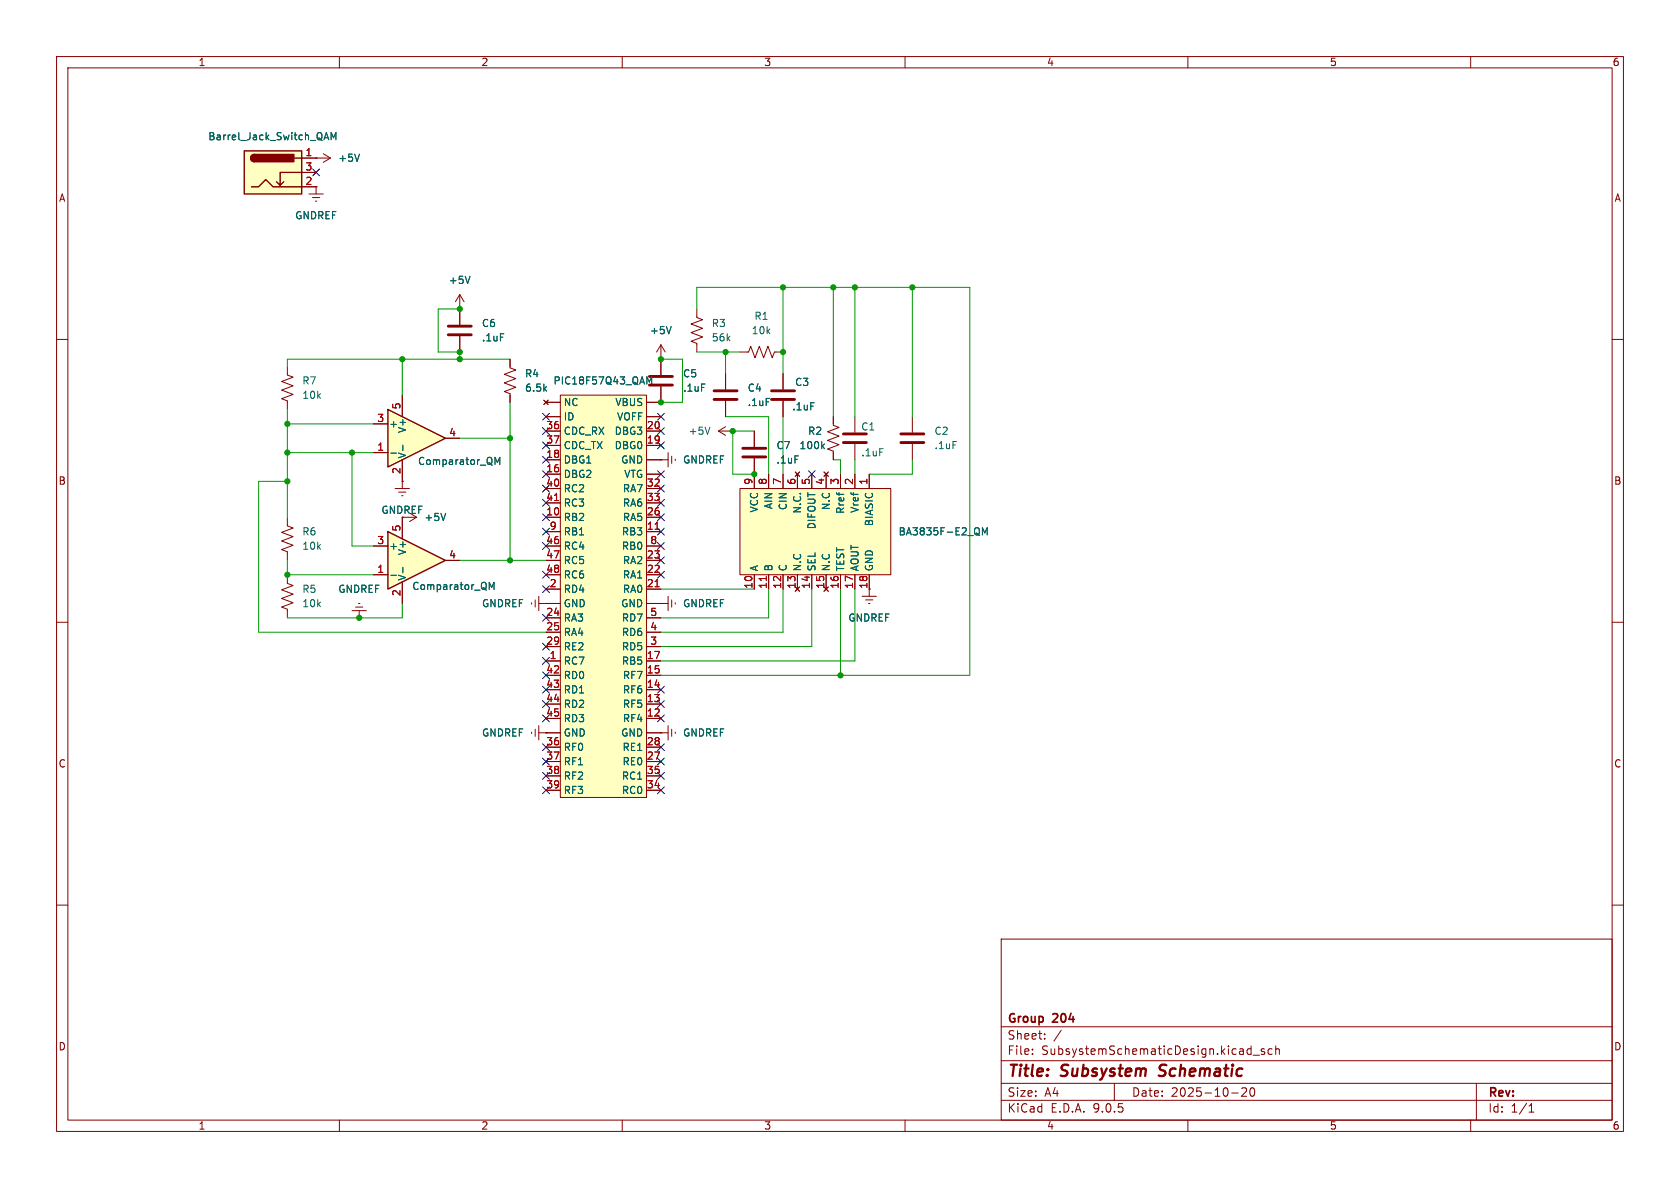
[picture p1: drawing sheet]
<svg xmlns="http://www.w3.org/2000/svg" width="297mm" height="210mm" viewBox="0 0 297 210" stroke-linecap="round" stroke-linejoin="round" font-family="sans-serif">
<g fill="none" stroke="#840000" stroke-width=".18">
<path d="M10 10h277v190h-277zM12 12h273v186h-273zM60 10v2M110 10v2M160 10v2M210 10v2M260 10v2M55.9 27.9h.1M55.9 27.9h2.5M57.1 27.2l1.3 .7M58.4 27.9l-1.3 .8M81.3 54.6h.1"/>
<path d="M81.3 52.1l-.8 1.2M81.3 52.1l.7 1.2M81.3 52.1v2.5M10 60h2M90.2 63.5v1.5l1 .4-2 .8 2 .7-2 .8 2 .8-2 .7 1 .4v1.5M285 60h2M10 110h2M285 110h2M10 160h2M177 166h108v32h-108zM285 160h2M60 198v2"/>
<path d="M110 198v2M160 198v2M177 194.5h108M177 191.5h108M177 187.5h108M177 181.5h108M182.5 186.3v.1M182.5 185.5v.1M184.7 183.6v.1M184.7 182.8v.1M187.6 182.1l-1.3 2M197 191.5v3"/>
<path d="M210 198v2M217.7 193.2h1.2M219.5 192.4l.6-.1 .2 .1 .1 .3-.9 1.1h.9M221 185.4l.2 .1M221.1 192.4l.2-.1a.81 .81 0 0 1 .6 .6 .81 .81 0 0 1-.3 .8l-.1 .1a.81 .81 0 0 1-.4-1.4zM221.2 184.9v1.5M221.2 186.3l-.2 .1M221.5 186.5h1.2M223.5 185.5l-.3-.1-.2 .2v.2l.5 .2v.3h-.5M224.9 185.5l-.4-.1-.3 .3v.4l.1 .2h.6M225.5 185.5l.2-.1 .4 .1 .1 .9M225.5 184.9v1.5"/>
<path d="M260 198v2M261 191.5v6.5M270.3 196.6h.9M270.3 195.5l.4-.4v1.5"/>
</g>
<path d="M204.8 190.1l.3 .1M205.1 188.4l-.1 .2 .1 .4" fill="none" stroke="#840000" stroke-width=".4"/>
<path d="M63.6 27.2l-.5 1.3M83.1 48.8l-.4 1.3" fill="none" stroke="#006464" stroke-width=".18"/>
<path d="M43.2 26.7h10.1v7.6h-10.1z" fill="#ffffc2"/>
<path d="M43.2 26.7h10.1v7.6h-10.1zM44.4 33h1.3l1.3-1.2 1.3 1.2h5M45 27.3a.64 .64 0 0 0-.7 .6 .64 .64 0 0 0 .7 .7M50.2 32.1l-.7 .7M52.1 27.9h1.2M53.3 30.5h-3.8v2.3l-.6-.7" fill="none" stroke="#840000" stroke-width=".25"/>
<g fill="#840000" stroke="#840000" stroke-width=".25">
<path d="M44.5 27.5l.5-.2v1.3a.63 .63 0 0 1-.6-.4 .63 .63 0 0 1 .1-.7z"/>
<path d="M45 27.3h6.9v1.3h-6.9z"/>
</g>
<path d="M53.3 27.9h2.6M53.3 30.5h2.6M53.3 33h2.6M54.6 34.3h2.5M55.2 34.9h1.3M55.8 35.6h.2M55.9 33h.1M55.9 33v1.3" fill="none" stroke="#840000" stroke-width=".18"/>
<path d="M57.4 24.3h.6M57.7 23.4l.4 1.3M58.5 24.7v-1.3l.5 .9 .4-.9v1.3" fill="none" stroke="#006464" stroke-width=".18"/>
<path d="M99.1 69.9h15.2v71.1h-15.2z" fill="#ffffc2"/>
<g fill="none" stroke="#840000" stroke-width=".18">
<path d="M96.1 70.7l.8 .8M96.5 71.1h2.6M96.5 73.7h2.6M96.5 76.2h2.6M96.5 78.7h2.6M96.9 70.7l-.8 .8M99.1 69.9h15.2v71.1h-15.2zM114.3 71.1h2.5M114.3 73.7h2.5M114.3 76.2h2.5M114.3 78.7h2.5M128.3 66v2.8"/>
<path d="M128.3 70.9v2.8M130.8 62.2h1.5l.4-1 .8 2 .7-2 .8 2 .8-2 .7 2 .4-1h1.5M133.3 76.2v2.8M138.4 66v2.8M138.4 70.9v2.8M147.3 73.7v1.5l1 .4-2 .7 2 .8-2 .8 2 .7-2 .8 1 .4v1.5M151.1 73.7v2.8M151.1 78.5v2.8M161.3 73.7v2.8M161.3 78.5v2.8M96.5 81.3h2.6M96.5 83.8h2.6"/>
<path d="M96.5 86.4h2.6M96.5 88.9h2.6M96.5 91.4h2.6M96.5 94h2.6M96.5 96.5h2.6M96.5 99.1h2.6M114.3 81.3h2.5M114.3 83.8h2.5M114.3 86.4h2.5M114.3 88.9h2.5M114.3 91.4h2.5M114.3 94h2.5"/>
<path d="M114.3 96.5h2.5M114.3 99.1h2.5M133.3 81v2.8M96.5 101.6h2.6M96.5 104.1h2.6M96.5 106.7h2.6M96.5 109.2h2.6M96.5 111.8h2.6M96.5 114.3h2.6M96.5 116.8h2.6M96.5 119.4h2.6M114.3 101.6h2.5"/>
<path d="M114.3 104.1h2.5M114.3 106.7h2.5M114.3 109.2h2.5M114.3 111.8h2.5M114.3 114.3h2.5M114.3 116.8h2.5M114.3 119.4h2.5M152.4 105.4h2.5M153 106h1.3M153.5 106.7h.3M153.7 104.1v1.3M94 129.4v.3"/>
<path d="M94.6 128.9v1.3M95.2 129.5h3.9M95.2 128.3v2.5M96.5 129.5h.1M96.5 121.9h2.6M96.5 124.5h2.6M96.5 127h2.6M96.5 132.1h2.6M96.5 134.6h2.6M96.5 137.2h2.6M96.5 139.7h2.6M114.3 121.9h2.5"/>
<path d="M114.3 124.5h2.5M114.3 127h2.5M114.3 129.5h2.5M114.3 132.1h2.5M114.3 134.6h2.5M114.3 137.2h2.5M114.3 139.7h2.5"/>
</g>
<path d="M98 88.5h.8M115.8 93.6h.7M115.8 103.7h.7" fill="none" stroke="#a90000" stroke-width=".18"/>
<path d="M114.4 66.6l.4 .9 .4-.9v1.3M145.4 78.8l.3 .5M145.7 78.5l-.4 .5" fill="none" stroke="#006464" stroke-width=".18"/>
<path d="M126.2 69.1h4.1M126.2 70.6h4.1M131.3 79.2h4.1M136.4 69.1h4.1M136.4 70.6h4.1M149.1 76.7h4.1M149.1 78.2h4.1M159.3 76.7h4M159.3 78.2h4M131.3 80.8h4.1" fill="none" stroke="#840000" stroke-width=".51"/>
<path d="M130.8 86.4h26.7v15.2h-26.7z" fill="#ffffc2"/>
<g fill="none" stroke="#840000" stroke-width=".18">
<path d="M81.3 54.6v2.8M81.3 59.4v2.8M123.2 54.6v1.5l1 .4-2 .8 2 .7-2 .8 2 .8-2 .7 1 .4v1.5M116.8 63.5h.1M116.8 61v5.3M116.8 68.3v2.8M116.8 61l-.7 1.2M116.8 61l.8 1.2M127 76.2l1.3 .8M127 76.2h2.5M128.3 75.4l-1.3 .8M129.5 76.2h.1"/>
<path d="M73.7 91.4l-1.3 .8M116.8 81.3h.1M116.8 81.3h1.3M118.1 80v2.6M118.7 80.6v1.3M119.4 81.2v.2M130.8 86.4h26.7v15.2h-26.7zM133.3 83.8v2.6M135.9 83.8v2.6M138.4 83.8v2.6M140.6 83.4l.8 .8M141 83.8v2.6"/>
<path d="M141.4 83.4l-.8 .8M143.5 83.8v2.6M145.7 83.4l.7 .8M146 83.8v2.6M146.4 83.4l-.7 .8M148.6 83.8v2.6M151.1 83.8v2.6M153.7 83.8v2.6M62.2 108h2.6M62.9 107.3h1.2M63.4 106.7h.2M63.5 109.2h.1"/>
<path d="M63.5 108v1.2M116.8 106.7h.1M116.8 106.7h1.3M118.1 105.4v2.6M118.7 106v1.3M119.4 106.6v.2M133.3 101.6v2.5M135.9 101.6v2.5M138.4 101.6v2.5M141 101.6v2.5M143.5 101.6v2.5M146 101.6v2.5"/>
<path d="M148.6 101.6v2.5M151.1 101.6v2.5M153.7 101.6v2.5M116.8 129.5h.1M116.8 129.5h1.3M118.1 128.3v2.5M118.7 128.9v1.3M119.4 129.4v.3"/>
</g>
<path d="M135.5 101.9v.7" fill="none" stroke="#a90000" stroke-width=".18"/>
<path d="M118.7 57.7l-.5 1.3M125.5 75.5l-.4 1.3M78.8 90.7l-.4 1.3M173.7 94.6v-1.3l.4 .9 .4-.9v1.3" fill="none" stroke="#006464" stroke-width=".18"/>
<path d="M79.2 57.7h4.1M79.2 59.2h4.1M114.8 66.5h4.1M114.8 68.1h4.1" fill="none" stroke="#840000" stroke-width=".51"/>
<path d="M68.6 94l10.1 5.1-10.1 5z" fill="#ffffc2"/>
<path d="M68.6 94l10.1 5.1-10.1 5z" fill="none" stroke="#840000" stroke-width=".25"/>
<g fill="none" stroke="#840000" stroke-width=".18">
<path d="M50.8 64.8v1.5l1 .4-2 .7 2 .8-2 .8 2 .7-2 .8 1 .4v1.5M50.8 91.4v1.6l1 .3-2 .8 2 .8-2 .7 2 .8-2 .8 1 .3v1.6M66 96.5h2.6M69.8 86.4h2.6M70.5 87h1.3M71 87.6h.2M71.1 85.1h.1M71.1 85.1v1.3M71.1 91.4v3.9M78.7 99.1h2.6M50.8 101.6v1.5l1 .4-2 .8 2 .7-2 .8 2 .8-2 .7 1 .4v1.5M66 101.6h2.6"/>
<path d="M71.1 102.9v3.8M94 106.6v.2M94.6 106v1.3M95.2 106.7h1.3M95.2 105.4v2.6M96.5 106.7h.1"/>
</g>
<path d="M69.1 101.7h1M71.2 100.3v1M86.5 104.2v-1.3l.4 .9 .4-.9v1.3" fill="none" stroke="#006464" stroke-width=".18"/>
<path d="M68.6 72.4l10.1 5.1-10.1 5.1z" fill="#ffffc2"/>
<path d="M68.6 72.4l10.1 5.1-10.1 5.1z" fill="none" stroke="#840000" stroke-width=".25"/>
<g fill="none" stroke="#840000" stroke-width=".18">
<path d="M53.3 27.9h2.6M53.3 30.5h2.6M53.3 33h2.6M55.9 33h.1M55.9 27.9h.1M81.3 54.6h.1M81.3 54.6v2.8M81.3 59.4v2.8M66 74.9h2.6M71.1 69.9v3.8M78.7 77.5h2.6M90.2 63.5v1.3"/>
<path d="M90.2 69.9v1.2M96.1 70.7l.8 .8M96.5 71.1h2.6M96.5 73.7h2.6M96.5 76.2h2.6M96.5 78.7h2.6M96.9 70.7l-.8 .8M114.3 73.7h2.5M114.3 76.2h2.5M114.3 78.7h2.5M116.8 63.5h.1M116.8 63.5v2.8"/>
<path d="M116.8 68.3v2.8h-2.5M128.3 66v2.8M128.3 70.9v2.8M133.3 76.2v2.8M138.4 66v2.8M138.4 70.9v2.8M147.3 73.7v1.2M66 80h2.6M66 96.5h2.6M71.1 85.1h.1M71.1 81.3v3.8M71.1 91.4v3.9"/>
<path d="M78.7 99.1h2.6M96.5 96.5h2.6M96.5 99.1h2.6M96.5 81.3h2.6M96.5 83.8h2.6M96.5 86.4h2.6M96.5 88.9h2.6M96.5 91.4h2.6M96.5 94h2.6M114.3 96.5h2.5M114.3 99.1h2.5M114.3 81.3h2.5"/>
<path d="M114.3 83.8h2.5M114.3 86.4h2.5M114.3 88.9h2.5M114.3 91.4h2.5M114.3 94h2.5M116.8 81.3h.1M133.3 81v5.4M135.9 83.8v2.6M138.4 83.8v2.6M140.6 83.4l.8 .8M141 83.8v2.6M141.4 83.4l-.8 .8"/>
<path d="M143.5 83.8v2.6M145.7 83.4l.7 .8M146 83.8v2.6M146.4 83.4l-.7 .8M147.3 80v1.3M148.6 83.8v2.6M151.1 83.8v2.6M153.7 83.8v2.6M63.5 109.2h.1M66 101.6h2.6M71.1 102.9v3.8M96.5 106.7h.1"/>
<path d="M96.5 101.6h2.6M96.5 104.1h2.6M96.5 106.7h2.6M96.5 109.2h2.6M96.5 111.8h2.6M96.5 114.3h2.6M96.5 116.8h2.6M96.5 119.4h2.6M114.3 101.6h2.5M114.3 104.1h2.5M114.3 106.7h2.5M114.3 109.2h2.5"/>
<path d="M114.3 111.8h2.5M114.3 114.3h2.5M114.3 116.8h2.5M114.3 119.4h2.5M116.8 106.7h.1M133.3 101.6v2.5M135.9 101.6v2.5M138.4 101.6v2.5M141 101.6v2.5M143.5 101.6v2.5M146 101.6v2.5M148.6 101.6v2.5"/>
<path d="M151.1 101.6v2.5M153.7 101.6v2.5M96.5 129.5h.1M96.5 121.9h2.6M96.5 124.5h2.6M96.5 127h2.6M96.5 129.5h2.6M96.5 132.1h2.6M96.5 134.6h2.6M96.5 137.2h2.6M96.5 139.7h2.6M114.3 121.9h2.5"/>
<path d="M114.3 124.5h2.5M114.3 127h2.5M114.3 129.5h2.5M114.3 132.1h2.5M114.3 134.6h2.5M114.3 137.2h2.5M114.3 139.7h2.5M116.8 129.5h.1"/>
</g>
<g fill="none" stroke="#006464" stroke-width=".18">
<path d="M57.4 24.3h.6M57.7 23.4l.4 1.3M58.5 24.7v-1.3l.5 .9 .4-.9v1.3M63.6 27.2l-.5 1.3M83.1 48.8l-.4 1.3M118.7 57.7l-.5 1.3M71.2 78.7v1M114.4 66.6l.4 .9 .4-.9v1.3M145.4 78.8l.3 .5M145.7 78.5l-.4 .5M69.1 80.1h1M78.8 90.7l-.4 1.3"/>
<path d="M87.5 82.1v-1.3l.4 1 .5-1v1.3M173.7 94.6v-1.3l.4 .9 .4-.9v1.3M69.1 101.7h1M71.2 100.3v1M86.5 104.2v-1.3l.4 .9 .4-.9v1.3"/>
</g>
<g fill="none" stroke="#009600" stroke-width=".18">
<path d="M81.3 54.6h-3.8v7.6h3.8v1.3M123.2 54.6v-3.8h48.2v68.6h-54.6M138.4 50.8v15.2M147.3 50.8v22.9M151.1 50.8v22.9M161.3 50.8v22.9M50.8 72.4v19M50.8 74.9h15.2M71.1 63.5v6.4M81.3 77.5h8.9M90.2 63.5h-39.4v1.3M90.2 71.1v28"/>
<path d="M116.8 63.5h3.8v7.6h-3.8M123.2 62.2h7.6M128.3 73.7h7.6v10.1M128.3 62.2v3.8M133.3 76.2h-3.8v7.6h3.8M138.4 73.7v10.1M50.8 80h15.2M50.8 99.1v2.5h15.2M50.8 85.1h-5.1v26.7h50.8M62.2 80v16.5h3.8M81.3 99.1h15.2M147.3 81.3h1.3v2.5"/>
<path d="M151.1 81.3v2.5M161.3 81.3v2.5h-7.6M71.1 106.7v2.5h-20.3M116.8 104.1h16.5M135.9 104.1v5.1h-19.1M138.4 104.1v7.7h-21.6M143.5 104.1v10.2h-26.7M148.6 104.1v15.3M151.1 104.1v12.7h-34.3"/>
</g>
<g fill="none" stroke="#000084" stroke-width=".18">
<path d="M55.3 29.9l1.2 1.2M56.5 29.9l-1.2 1.2M95.9 73.1l1.2 1.2M95.9 75.6l1.2 1.2M95.9 78.1l1.2 1.2M97.1 73.1l-1.2 1.2M97.1 75.6l-1.2 1.2M97.1 78.1l-1.2 1.2M116.2 73.1l1.2 1.2M116.2 75.6l1.2 1.2M116.2 78.1l1.2 1.2M117.4 73.1l-1.2 1.2"/>
<path d="M117.4 75.6l-1.2 1.2M117.4 78.1l-1.2 1.2M95.9 95.9l1.2 1.2M95.9 93.4l1.2 1.2M95.9 88.3l1.2 1.2M95.9 90.8l1.2 1.2M95.9 80.7l1.2 1.2M95.9 85.8l1.2 1.2M95.9 83.2l1.2 1.2M97.1 95.9l-1.2 1.2M97.1 93.4l-1.2 1.2M97.1 88.3l-1.2 1.2"/>
<path d="M97.1 90.8l-1.2 1.2M97.1 80.7l-1.2 1.2M97.1 85.8l-1.2 1.2M97.1 83.2l-1.2 1.2M116.2 93.4l1.2 1.2M116.2 90.8l1.2 1.2M116.2 88.3l1.2 1.2M116.2 85.8l1.2 1.2M116.2 83.2l1.2 1.2M116.2 95.9l1.2 1.2M116.2 98.5l1.2 1.2M117.4 98.5l-1.2 1.2"/>
<path d="M117.4 93.4l-1.2 1.2M117.4 90.8l-1.2 1.2M117.4 83.2l-1.2 1.2M117.4 88.3l-1.2 1.2M117.4 85.8l-1.2 1.2M117.4 95.9l-1.2 1.2M142.9 83.2l1.2 1.2M144.1 83.2l-1.2 1.2M95.9 118.8l1.2 1.2M95.9 103.5l1.2 1.2M95.9 101l1.2 1.2M95.9 108.6l1.2 1.2"/>
<path d="M95.9 113.7l1.2 1.2M95.9 116.2l1.2 1.2M97.1 118.8l-1.2 1.2M97.1 113.7l-1.2 1.2M97.1 103.5l-1.2 1.2M97.1 108.6l-1.2 1.2M97.1 101l-1.2 1.2M97.1 116.2l-1.2 1.2M116.2 101l1.2 1.2M117.4 101l-1.2 1.2M95.9 134l1.2 1.2M95.9 139.1l1.2 1.2"/>
<path d="M95.9 136.6l1.2 1.2M95.9 131.5l1.2 1.2M95.9 123.9l1.2 1.2M95.9 126.4l1.2 1.2M95.9 121.3l1.2 1.2M97.1 134l-1.2 1.2M97.1 139.1l-1.2 1.2M97.1 136.6l-1.2 1.2M97.1 131.5l-1.2 1.2M97.1 123.9l-1.2 1.2M97.1 126.4l-1.2 1.2M97.1 121.3l-1.2 1.2"/>
<path d="M116.2 139.1l1.2 1.2M116.2 126.4l1.2 1.2M116.2 123.9l1.2 1.2M116.2 136.6l1.2 1.2M116.2 121.3l1.2 1.2M116.2 131.5l1.2 1.2M116.2 134l1.2 1.2M117.4 126.4l-1.2 1.2M117.4 123.9l-1.2 1.2M117.4 139.1l-1.2 1.2M117.4 136.6l-1.2 1.2M117.4 121.3l-1.2 1.2"/>
<path d="M117.4 131.5l-1.2 1.2M117.4 134l-1.2 1.2"/>
</g>
<path d="M98 88.5h.8M115.8 93.6h.7M115.8 103.7h.7M135.5 101.9v.7" fill="none" stroke="#a90000" stroke-width=".18"/>
<g fill="#009600" stroke="#009600" stroke-width=".18">
<circle cx="148.6" cy="119.4" r=".46"/>
<circle cx="116.8" cy="63.5" r=".46"/>
<circle cx="50.8" cy="85.1" r=".46"/>
<circle cx="50.8" cy="74.9" r=".46"/>
<circle cx="90.2" cy="77.5" r=".46"/>
<circle cx="62.2" cy="80" r=".46"/>
<circle cx="63.5" cy="109.2" r=".46"/>
<circle cx="50.8" cy="101.6" r=".46"/>
<circle cx="128.3" cy="62.2" r=".46"/>
<circle cx="138.4" cy="62.2" r=".46"/>
<circle cx="138.4" cy="50.8" r=".46"/>
<circle cx="147.3" cy="50.8" r=".46"/>
<circle cx="161.3" cy="50.8" r=".46"/>
<circle cx="151.1" cy="50.8" r=".46"/>
<circle cx="133.3" cy="83.8" r=".46"/>
<circle cx="129.5" cy="76.2" r=".46"/>
<circle cx="116.8" cy="71.1" r=".46"/>
<circle cx="90.2" cy="99.1" r=".46"/>
<circle cx="50.8" cy="80" r=".46"/>
<circle cx="71.1" cy="63.5" r=".46"/>
<circle cx="81.3" cy="63.5" r=".46"/>
<circle cx="81.3" cy="62.2" r=".46"/>
<circle cx="81.3" cy="54.6" r=".46"/>
</g>
<g font-size="2.8" fill="#840000">
<text x="178" y="190.9">Title:</text>
<text x="187.7" y="190.9">Subsystem</text>
<text x="205.8" y="190.9">Schematic</text>
</g>
<g font-size="2.1" fill="#840000">
<text x="178" y="184">Sheet:</text>
<text x="178" y="181.2">Group</text>
<text x="186.2" y="181.2">204</text>
<text x="178" y="186.7">File:</text>
<text x="184.1" y="186.7">SubsystemSchematicDesign.kicad_sch</text>
<text x="178" y="196.9">KiCad</text>
<text x="178" y="194.1">Size:</text>
<text x="184.7" y="194.1">A4</text>
<text x="185.7" y="196.9">E.D.A.</text>
<text x="193.3" y="196.9">9.0.5</text>
<text x="200" y="194.1">Date:</text>
<text x="207" y="194.1">2025-10-20</text>
<text x="263" y="194.3">Rev:</text>
<text x="263" y="196.9">Id:</text>
<text x="267.1" y="196.9">1/1</text>
</g>
<g font-size="1.8" fill="#840000">
<text x="35" y="11.9">1</text>
<text x="85" y="11.9">2</text>
<text x="135" y="11.9">3</text>
<text x="185" y="11.9">4</text>
<text x="235" y="11.9">5</text>
<text x="285" y="11.9">6</text>
<text x="10.3" y="35.9">A</text>
<text x="285.3" y="35.9">A</text>
<text x="10.3" y="85.9">B</text>
<text x="285.3" y="85.9">B</text>
<text x="67.3" y="91">GNDREF</text>
<text x="10.3" y="135.9">C</text>
<text x="285.3" y="135.9">C</text>
<text x="10.3" y="185.9">D</text>
<text x="285.3" y="185.9">D</text>
<text x="35" y="199.9">1</text>
<text x="85" y="199.9">2</text>
<text x="135" y="199.9">3</text>
<text x="185" y="199.9">4</text>
<text x="235" y="199.9">5</text>
<text x="285" y="199.9">6</text>
</g>
<g font-size="1.8" fill="#006464">
<text x="36.7" y="25">Barrel_Jack_Switch_QAM</text>
<text x="59.7" y="28.8">+5V</text>
<text x="52.1" y="39">GNDREF</text>
<text x="79.2" y="50.4">+5V</text>
<text x="85.1" y="58">C6</text>
<text x="114.8" y="59.3">+5V</text>
<text x="125.7" y="58">R3</text>
<text x="132.8" y="59.3">10k</text>
<text x="133.3" y="56.7">R1</text>
<text x="85.1" y="60.6">.1uF</text>
<text x="125.7" y="60.6">56k</text>
<text x="53.3" y="68.2">R7</text>
<text x="53.3" y="70.7">10k</text>
<text x="92.7" y="66.9">R4</text>
<text x="92.7" y="69.4">6.5k</text>
<text x="97.7" y="68.2">PIC18F57Q43_QAM</text>
<text x="99.6" y="72">NC</text>
<text x="108.7" y="72">VBUS</text>
<text x="120.7" y="66.9">C5</text>
<text x="120.7" y="69.4">.1uF</text>
<text x="132.1" y="69.4">C4</text>
<text x="132.1" y="72">.1uF</text>
<text x="140.5" y="68.4">C3</text>
<text x="68.7" y="75.8">+</text>
<text x="72" y="76.7" transform="rotate(-90 72 76.7)">V+</text>
<text x="99.6" y="74.5">ID</text>
<text x="99.6" y="77.1">CDC_RX</text>
<text x="108.6" y="77.1">DBG3</text>
<text x="109" y="74.5">VOFF</text>
<text x="121.6" y="77.1">+5V</text>
<text x="140" y="72.7">.1uF</text>
<text x="142.8" y="77.1">R2</text>
<text x="152.2" y="76.3">C1</text>
<text x="165.1" y="77.1">C2</text>
<text x="72" y="81.2" transform="rotate(-90 72 81.2)">V-</text>
<text x="73.8" y="82.4">Comparator_QM</text>
<text x="99.6" y="79.6">CDC_TX</text>
<text x="99.6" y="82.1">DBG1</text>
<text x="108.6" y="79.6">DBG0</text>
<text x="109.7" y="82.1">GND</text>
<text x="120.7" y="82.1">GNDREF</text>
<text x="137.2" y="79.6">C7</text>
<text x="137.2" y="82.1">.1uF</text>
<text x="141.2" y="79.6">100k</text>
<text x="152.2" y="80.9">.1uF</text>
<text x="165.1" y="79.6">.1uF</text>
<text x="99.6" y="84.7">DBG2</text>
<text x="99.6" y="87.2">RC2</text>
<text x="99.6" y="89.8">RC3</text>
<text x="110" y="87.2">RA7</text>
<text x="110" y="89.8">RA6</text>
<text x="110.3" y="84.7">VTG</text>
<text x="53.3" y="94.8">R6</text>
<text x="74.9" y="92.3">+5V</text>
<text x="99.6" y="92.3">RB2</text>
<text x="99.6" y="94.8">RB1</text>
<text x="109.8" y="94.8">RB3</text>
<text x="110" y="92.3">RA5</text>
<text x="134.2" y="90.7" transform="rotate(-90 134.2 90.7)">VCC</text>
<text x="136.8" y="90.1" transform="rotate(-90 136.8 90.1)">AIN</text>
<text x="139.3" y="90.3" transform="rotate(-90 139.3 90.3)">CIN</text>
<text x="141.8" y="90.9" transform="rotate(-90 141.8 90.9)">N.C.</text>
<text x="144.4" y="93.7" transform="rotate(-90 144.4 93.7)">DIFOUT</text>
<text x="146.9" y="90.3" transform="rotate(-90 146.9 90.3)">N.C</text>
<text x="149.5" y="90.9" transform="rotate(-90 149.5 90.9)">Rref</text>
<text x="152" y="90.8" transform="rotate(-90 152 90.8)">Vref</text>
<text x="154.5" y="93.1" transform="rotate(-90 154.5 93.1)">BIASIC</text>
<text x="158.8" y="94.8">BA3835F-E2_QM</text>
<text x="53.3" y="97.4">10k</text>
<text x="68.7" y="97.4">+</text>
<text x="72" y="98.2" transform="rotate(-90 72 98.2)">V+</text>
<text x="99.6" y="97.4">RC4</text>
<text x="99.6" y="99.9">RC5</text>
<text x="109.8" y="97.4">RB0</text>
<text x="110" y="99.9">RA2</text>
<text x="134.2" y="101.1" transform="rotate(-90 134.2 101.1)">A</text>
<text x="136.8" y="101.1" transform="rotate(-90 136.8 101.1)">B</text>
<text x="139.3" y="101.1" transform="rotate(-90 139.3 101.1)">C</text>
<text x="141.8" y="101.1" transform="rotate(-90 141.8 101.1)">N.C</text>
<text x="144.4" y="101.1" transform="rotate(-90 144.4 101.1)">SEL</text>
<text x="146.9" y="101.1" transform="rotate(-90 146.9 101.1)">N.C</text>
<text x="149.5" y="101.1" transform="rotate(-90 149.5 101.1)">TEST</text>
<text x="152" y="101.1" transform="rotate(-90 152 101.1)">AOUT</text>
<text x="154.5" y="101.1" transform="rotate(-90 154.5 101.1)">GND</text>
<text x="53.3" y="105">R5</text>
<text x="53.3" y="107.5">10k</text>
<text x="59.7" y="105">GNDREF</text>
<text x="72" y="102.7" transform="rotate(-90 72 102.7)">V-</text>
<text x="72.8" y="104.5">Comparator_QM</text>
<text x="85.1" y="107.5">GNDREF</text>
<text x="99.6" y="102.5">RC6</text>
<text x="99.6" y="105">RD4</text>
<text x="99.6" y="107.5">GND</text>
<text x="109.7" y="107.5">GND</text>
<text x="110" y="102.5">RA1</text>
<text x="110" y="105">RA0</text>
<text x="120.7" y="107.5">GNDREF</text>
<text x="99.6" y="110.1">RA3</text>
<text x="99.6" y="112.6">RA4</text>
<text x="109.8" y="110.1">RD7</text>
<text x="109.8" y="112.6">RD6</text>
<text x="149.9" y="110.1">GNDREF</text>
<text x="99.6" y="115.2">RE2</text>
<text x="99.6" y="117.7">RC7</text>
<text x="109.8" y="115.2">RD5</text>
<text x="109.8" y="117.7">RB5</text>
<text x="99.6" y="120.2">RD0</text>
<text x="99.6" y="122.8">RD1</text>
<text x="99.6" y="125.3">RD2</text>
<text x="110" y="120.2">RF7</text>
<text x="110" y="122.8">RF6</text>
<text x="110" y="125.3">RF5</text>
<text x="85.1" y="130.4">GNDREF</text>
<text x="99.6" y="127.9">RD3</text>
<text x="99.6" y="130.4">GND</text>
<text x="109.7" y="130.4">GND</text>
<text x="110" y="127.9">RF4</text>
<text x="120.7" y="130.4">GNDREF</text>
<text x="99.6" y="132.9">RF0</text>
<text x="99.6" y="135.5">RF1</text>
<text x="110" y="132.9">RE1</text>
<text x="110" y="135.5">RE0</text>
<text x="99.6" y="138">RF2</text>
<text x="99.6" y="140.6">RF3</text>
<text x="109.8" y="138">RC1</text>
<text x="109.8" y="140.6">RC0</text>
</g>
<g font-size="1.8" fill="#a90000">
<text x="53.9" y="27.7">1</text>
<text x="53.9" y="30.2">3</text>
<text x="53.9" y="32.8">2</text>
<text x="66.6" y="74.7">3</text>
<text x="70.9" y="72.5" transform="rotate(-90 70.9 72.5)">5</text>
<text x="79.3" y="77.2">4</text>
<text x="96.5" y="75.9">36</text>
<text x="114.3" y="75.9">20</text>
<text x="66.6" y="79.8">1</text>
<text x="70.9" y="83.9" transform="rotate(-90 70.9 83.9)">2</text>
<text x="96.5" y="78.5">37</text>
<text x="96.5" y="81">18</text>
<text x="96.5" y="83.6">16</text>
<text x="114.3" y="78.5">19</text>
<text x="96.5" y="86.1">40</text>
<text x="96.5" y="88.6">41</text>
<text x="114.3" y="86.1">32</text>
<text x="114.3" y="88.6">33</text>
<text x="133.1" y="85.8" transform="rotate(-90 133.1 85.8)">9</text>
<text x="135.6" y="85.8" transform="rotate(-90 135.6 85.8)">8</text>
<text x="138.2" y="85.8" transform="rotate(-90 138.2 85.8)">7</text>
<text x="140.7" y="85.8" transform="rotate(-90 140.7 85.8)">6</text>
<text x="143.3" y="85.8" transform="rotate(-90 143.3 85.8)">5</text>
<text x="145.8" y="85.8" transform="rotate(-90 145.8 85.8)">4</text>
<text x="148.3" y="85.8" transform="rotate(-90 148.3 85.8)">3</text>
<text x="150.9" y="85.8" transform="rotate(-90 150.9 85.8)">2</text>
<text x="153.4" y="85.8" transform="rotate(-90 153.4 85.8)">1</text>
<text x="70.9" y="94.1" transform="rotate(-90 70.9 94.1)">5</text>
<text x="96.5" y="91.2">10</text>
<text x="97.1" y="93.7">9</text>
<text x="114.3" y="91.2">26</text>
<text x="114.3" y="93.7">11</text>
<text x="66.6" y="96.3">3</text>
<text x="66.6" y="101.3">1</text>
<text x="79.3" y="98.8">4</text>
<text x="96.5" y="96.3">46</text>
<text x="96.5" y="98.8">47</text>
<text x="96.5" y="101.3">48</text>
<text x="114.3" y="98.8">23</text>
<text x="114.3" y="101.3">22</text>
<text x="114.9" y="96.3">8</text>
<text x="70.9" y="105.5" transform="rotate(-90 70.9 105.5)">2</text>
<text x="97.1" y="103.9">2</text>
<text x="114.3" y="103.9">21</text>
<text x="133.1" y="104.2" transform="rotate(-90 133.1 104.2)">10</text>
<text x="135.6" y="104.2" transform="rotate(-90 135.6 104.2)">11</text>
<text x="138.2" y="104.2" transform="rotate(-90 138.2 104.2)">12</text>
<text x="140.7" y="104.2" transform="rotate(-90 140.7 104.2)">13</text>
<text x="143.3" y="104.2" transform="rotate(-90 143.3 104.2)">14</text>
<text x="145.8" y="104.2" transform="rotate(-90 145.8 104.2)">15</text>
<text x="148.3" y="104.2" transform="rotate(-90 148.3 104.2)">16</text>
<text x="150.9" y="104.2" transform="rotate(-90 150.9 104.2)">17</text>
<text x="153.4" y="104.2" transform="rotate(-90 153.4 104.2)">18</text>
<text x="96.5" y="109">24</text>
<text x="96.5" y="111.5">25</text>
<text x="114.9" y="109">5</text>
<text x="114.9" y="111.5">4</text>
<text x="96.5" y="114">29</text>
<text x="96.5" y="119.1">42</text>
<text x="97.1" y="116.6">1</text>
<text x="114.3" y="116.6">17</text>
<text x="114.3" y="119.1">15</text>
<text x="114.9" y="114">3</text>
<text x="96.5" y="121.7">43</text>
<text x="96.5" y="124.2">44</text>
<text x="114.3" y="121.7">14</text>
<text x="114.3" y="124.2">13</text>
<text x="96.5" y="126.7">45</text>
<text x="96.5" y="131.8">36</text>
<text x="114.3" y="126.7">12</text>
<text x="114.3" y="131.8">28</text>
<text x="96.5" y="134.4">37</text>
<text x="96.5" y="136.9">38</text>
<text x="114.3" y="134.4">27</text>
<text x="114.3" y="136.9">35</text>
<text x="96.5" y="139.4">39</text>
<text x="114.3" y="139.4">34</text>
</g>
</svg>
